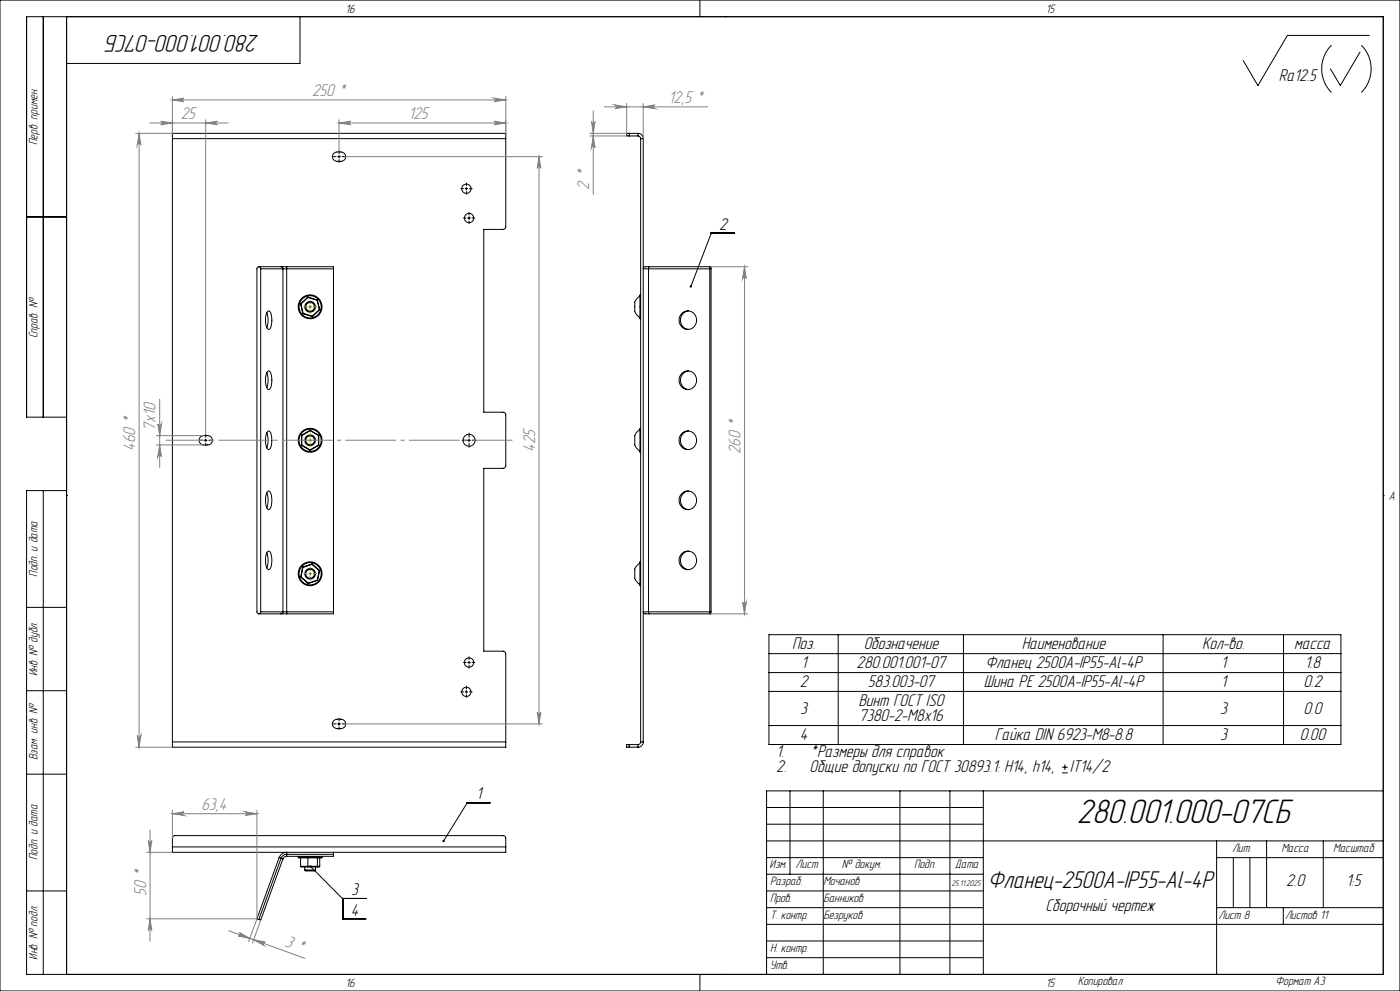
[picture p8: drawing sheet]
<svg xmlns="http://www.w3.org/2000/svg" width="420mm" height="297mm" viewBox="0 0 420 297" stroke-linecap="round" stroke-linejoin="round" font-family="sans-serif">
<g fill="none" stroke="#000" stroke-width=".3">
<path d="M0 0h420v297h-420zM13 5v120M20 5v287M90 5v14h-70M210 0v5M217.5 5h.1M399.5 13.5a10 10 0 0 0 0 14.2M408 15.6l-5.9 10-3-5M408.4 13.5a10 10 0 0 1 0 14.2M410.8 10.6h-24.6l-8.8 15-4.4-7.5M188.8 40h-.8v.7h.8M188.8 40h2.6"/>
<path d="M188.8 40v.7M191.4 40a1.57 1.57 0 0 1 1.6 1.6M191.4 40v.7M51.7 41.6v-1.6h100v1.6M51.7 41.6v180.8M51.7 41.6h100M100.2 45.9a2.32 2.32 0 0 1 3.5 .8 1.37 1.37 0 0 1-1.4 1.7 2.16 2.16 0 0 1-2.4-.7 1.34 1.34 0 0 1 .3-1.8zM101.3 47h.8M101.7 46.6v.7M139.5 56.5h.8M139.9 56.2v.8M151.7 41.6v26.5l-.6 .7h-6v54.7h5.8l.7 .4 .1 .5v15.5l-.8 .5h-5.8v54.8h6l.6 .6v26.6"/>
<path d="M188.8 40.7h2.6M191.4 40.7l.7 .4 .1 .5M192.2 41.6h.8M192.2 41.6v180.8M193 41.6v180.8M8 65h12M77.6 79.9l.4 .2 .2 .5M77.6 79.9l-.5 .5v103.1l.5 .5M77.6 79.9h6.7M84.3 79.9l.4 .2 .2 .5M84.3 79.9h1.7M86 79.9v.7"/>
<path d="M86 79.9h14v.7M140.3 65.4h.8M140.7 64.9v.9M194.8 79.9l-.2 .7M194.8 79.9a1.31 1.31 0 0 0-1.8 .7h1.6M194.8 79.9h18.3M213.1 79.9l-.2 .7M213.1 79.9l.2 .4v103.3l-.2 .4M213.3 70h.1M213.3 69.8h7M213.3 70l-6 15.9M78.2 80.6h6.7"/>
<path d="M78.2 80.6v102.8M80 93.7a6.8 6.8 0 0 1 0 4.5M80.2 93.4l.4-.2a3.7 3.7 0 0 1 .9 4l-.5 1.3a.49 .49 0 0 1-.8 0 6.3 6.3 0 0 1 0-5.1zM84.9 80.6h1.1M84.9 80.6v102.8M86 80.6h14M86 80.6v102.8M90.2 91.1l.6 2.9M90.2 91.1h.1M90.3 91.1l.6 2.8M90.8 94l2.9 .9M90.9 93.9l-.1 .1"/>
<path d="M90.9 93.9l2.8 .9M92.4 89l-2.2 2.1M92.4 89v.1M92.4 89l2.8 .9M92.4 89.1l-2.1 2M92.4 89.1l2.7 .9M93.7 94.8v.1M95.1 90l.7 2.8M95.2 89.9l.7 2.9M95.2 89.9l-.1 .1M95.8 92.8l-2.1 2M95.8 92.8h.1"/>
<path d="M95.9 92.8l-2.2 2.1M100 80.6v102.8M192 88.7l-.7 .6a2.53 2.53 0 0 0-.9 2.7 2.81 2.81 0 0 0 1.6 3.2M192.2 88.4h-.2v7.1h.2M194.6 80.6h18.3M194.6 80.6v102.8M204.7 93.8a2.68 2.68 0 0 1 3.7 .5 2.68 2.68 0 0 1-.4 3.7 2.68 2.68 0 0 1-3.7-.3 2.97 2.97 0 0 1 .4-3.9zM206.6 93.2a2.81 2.81 0 0 0-2.5 2.8 2.81 2.81 0 0 0 2.5 2.7M212.9 80.6v102.8M80 111.7a6.8 6.8 0 0 1 0 4.5M80.2 111.4l.4-.2a3.5 3.5 0 0 1 .9 3.4l-.3 1.5-.6 .7a3.6 3.6 0 0 1-.9-3.5zM204.7 111.8a2.69 2.69 0 0 1 4.3 2.1 2.69 2.69 0 0 1-4.3 2.2 2.92 2.92 0 0 1 0-4.3z"/>
<path d="M206.6 111.2a2.81 2.81 0 0 0-2.5 2.7 2.81 2.81 0 0 0 2.5 2.8M20 125h-12v-120h407v287h-407v-145h12M60.2 130.9a2.69 2.69 0 0 1 3.3 .4 1.39 1.39 0 0 1-1.2 2h-1.2a1.4 1.4 0 0 1-1.3-.9 1.4 1.4 0 0 1 .4-1.5zM61.3 132h.8M61.7 131.5v.9M80 129.7a6.9 6.9 0 0 1 0 4.5M80.4 129.2l.2-.1a3.5 3.5 0 0 1 .9 3.5l-.3 1.6-.6 .6a3.6 3.6 0 0 1-.9-3.5l.3-1.6zM90.5 130.5h.1M90.5 130.5v3M90.5 133.5l2.5 1.5M90.6 130.5v2.9M90.6 133.4l-.1 .1"/>
<path d="M90.6 133.4l2.4 1.4M93 129.1l-2.4 1.4M93 128.9l-2.5 1.6M93 128.9v.2M93 134.8v.2M93 129.1l2.5 1.4M93 128.9l2.6 1.6M95.5 130.5v2.9M95.5 133.4l-2.5 1.4M95.5 133.4l.1 .1M95.6 133.5l-2.6 1.5M95.6 130.5v3"/>
<path d="M95.6 130.5h-.1M140.3 132h.8M140.7 131.5v.9M192 128.7l-.7 .6a2.66 2.66 0 0 0-.9 2.8 2.92 2.92 0 0 0 1.6 3.1M192.2 128.4h-.2v7.1h.2M204.7 129.7a2.7 2.7 0 0 1 4.3 2.3 2.7 2.7 0 0 1-4.3 2.2 2.95 2.95 0 0 1 0-4.5zM206.6 129.1a2.83 2.83 0 0 0-2.5 2.9 2.83 2.83 0 0 0 2.5 2.8M13 147v145M20 148.5h.1M80 147.7a6.8 6.8 0 0 1 0 4.5M80.4 147.2l.2-.1a3.5 3.5 0 0 1 .9 3.5l-.3 1.5-.6 .6a3.6 3.6 0 0 1-.9-3.4l.3-1.5zM204.3 148.2a2.74 2.74 0 0 1 4.4 .4 2.74 2.74 0 0 1-1.8 4.1 2.78 2.78 0 0 1-2.8-1.3 2.78 2.78 0 0 1 .2-3.2z"/>
<path d="M206.6 147.2a2.81 2.81 0 0 0-2.5 2.8 2.81 2.81 0 0 0 2.5 2.7M415 148.5h.1M80 165.7a6.8 6.8 0 0 1 0 4.5M80.2 165.4a.49 .49 0 0 1 .8 0 5.8 5.8 0 0 1-.2 5.3h-.2a3.6 3.6 0 0 1-.9-3.4zM90.2 172.9l2.3 2M90.3 172.9l2.2 1.9M90.3 172.9h-.1M90.8 170l.1 .1M90.8 170l-.6 2.9M90.9 170.1l-.6 2.8M92.5 174.8v.1M93.6 169.2l-2.7 .9"/>
<path d="M93.6 169.2l2.1 1.8M93.6 169l-2.8 1M93.6 169v.2M93.6 169l2.3 2M95.2 173.8l-2.7 1M95.2 173.8l.1 .1M95.3 173.9l-2.8 1M95.7 171l-.5 2.8M95.9 171h-.2M95.9 171l-.6 2.9M192 168.7l-.7 .6a2.63 2.63 0 0 0-.9 2.8 3 3 0 0 0 1.6 3.1M192.2 168.4h-.2v7.1h.2"/>
<path d="M204.3 166.2a2.67 2.67 0 0 1 3.9-.2 2.67 2.67 0 0 1 0 3.9 2.67 2.67 0 0 1-3.9-.2 2.98 2.98 0 0 1 0-3.5zM206.6 165.2a2.81 2.81 0 0 0-2.5 2.8 2.81 2.81 0 0 0 2.5 2.7M8 182h12M77.6 184h6.7M78.2 183.4l-.2 .4-.4 .2M78.2 183.4h6.7M84.3 184h1.7M84.9 183.4l-.2 .4-.4 .2M84.9 183.4h1.1M86 183.4v.6M86 183.4h14M100 183.4v.6h-14"/>
<path d="M140.3 198.5h.8M140.7 198.2v.8M194.6 183.4l.2 .6M194.6 183.4h-1.6a1.34 1.34 0 0 0 1.8 .6M194.6 183.4h18.3M194.8 184h18.3M212.9 183.4l.2 .6M230.7 190.2h171.6v32.9h-171.6zM230.7 195.9h171.6M251.5 190.2v32.9M289 190.2v32.9M348.9 190.2v32.9"/>
<path d="M385.1 190.2v32.9M8 207h12M100.2 215.9a2.32 2.32 0 0 1 3.5 .8 1.37 1.37 0 0 1-1.4 1.7 2.16 2.16 0 0 1-2.4-.7 1.34 1.34 0 0 1 .3-1.8zM101.3 217h.8M101.7 216.6v.7M139.5 207.4h.8M139.9 206.9v.8M230.7 201.6h171.6M230.7 207.2h171.6M230.7 217.4h171.6M8 232h12M51.7 222.4v1.5h100v-1.5"/>
<path d="M51.7 222.4h100M188.8 223.2h-.8v.7h.8M188.8 223.9h2.6M188.8 223.2v.7M188.8 223.2h2.6M191.4 223.2v.7M192.2 222.4l-.1 .4-.7 .4M192.2 222.4h.8M193 222.4a1.57 1.57 0 0 1-1.6 1.5M237 237v25M247 237v55M270 237v55"/>
<path d="M285 237v55M295 237v55M318.6 231.6h1.7M318.6 229.9h1.7M319.5 229.1v1.7M415 237h-185v55M51.7 253.8v-2.6a.78 .78 0 0 1 .8-.8h98.4a.78 .78 0 0 1 .8 .8v2.6M51.7 253.8v1.6h100v-1.6M51.7 253.8h100M83.7 257l.6 .2M83.7 257l-6.6 18.4 .5 .2M84.3 257.2l.6 .2"/>
<path d="M84.3 257.2l-6.7 18.4M84.9 257.4l-6.7 18.4-.6-.2M86 256v-.5a2.2 2.2 0 0 0-2.3 1.5M86 256a1.82 1.82 0 0 0-1.7 1.2M86 256v.6M86 256.6l-.5 .1-.6 .7M86 256h14M89.5 256.9l.1 .2h6.9l.1-.2M89.5 256.9h7.1M89.7 256.6l-.2 .3M90.2 259.6h5.7M90.2 259.6l.1 .2h5.5l.1-.2"/>
<path d="M90.2 257.1v2.5M91.4 259.8v.9M92.4 257.1v2.7M93.2 259.7l9.7 9.7M94.7 259.8v.9M95.2 257.1l-.1 2.7M95.9 257.1v2.5M96.4 256.6l.2 .3M100 255.4v.6M100 256v.6h-14M140.1 240.7h.1M140.1 240.6h7"/>
<path d="M140.1 240.7l-7 11.4M230 242h65M230 247h65M230 252h185M230 257h65M365 252v40M365 257h50M370 257v15M375 257v15M380 252v20M397 252v20M8 267h12"/>
<path d="M91.4 260.7h3.3M91.4 260.7l.3 .3h.6a3.2 3.2 0 0 0 2.4-.3M102.9 269.4h.1M102.9 275.4h6.9M109.8 269.3h-6.9v6.1M230 267h65M230 272h65M230 277h185M230 262h65M365 272h50M385 272v5M210 292v5"/>
<path d="M217.5 292h.1M230 282h65M230 287h65"/>
<circle cx="139.9" cy="56.6" r="1.4"/>
<circle cx="140.7" cy="65.3" r="1.4"/>
<circle cx="93" cy="92" r="3.6"/>
<circle cx="93" cy="92" r="3.3"/>
<circle cx="93" cy="91.9" r="1.6"/>
<circle cx="93" cy="91.9" r="1.32"/>
<circle cx="93" cy="132" r="1.33"/>
<circle cx="93" cy="132" r="3.6"/>
<circle cx="93" cy="132" r="1.6"/>
<circle cx="93.1" cy="132" r="3.3"/>
<circle cx="140.7" cy="132" r="1.8"/>
<circle cx="93" cy="172" r="3.3"/>
<circle cx="93" cy="172" r="1.33"/>
<circle cx="93" cy="172" r="3.6"/>
<circle cx="93" cy="172" r="1.6"/>
<circle cx="140.7" cy="198.6" r="1.41"/>
<circle cx="139.9" cy="207.4" r="1.4"/>
</g>
<g fill="none" stroke="#808080" stroke-width=".3">
<path d="M40.7 40h11M41.7 40l.6 3.5a.55 .55 0 0 0-.6-.5 .55 .55 0 0 0-.5 .5zM41.7 40v183.9M45 36.9h23.4M48.2 36.3l3.5 .6-3.5 .5a.53 .53 0 0 0 .5-.5 .53 .53 0 0 0-.5-.6zM51.7 29.9l3.5-.5a.53 .53 0 0 0-.5 .5 .53 .53 0 0 0 .5 .6zM51.7 29v10.9M51.7 29.9h100M61.7 36.9l3.5-.6a.53 .53 0 0 0-.5 .6 .53 .53 0 0 0 .5 .5zM61.7 35.9v94.2M101.7 36.9l3.5-.6a.53 .53 0 0 0-.5 .6 .53 .53 0 0 0 .5 .5zM101.7 35.9v9.3"/>
<path d="M101.7 36.9h50M148.2 29.4l3.5 .5-3.5 .6a.53 .53 0 0 0 .5-.6 .53 .53 0 0 0-.5-.5zM148.2 36.3l3.5 .6-3.5 .5a.53 .53 0 0 0 .5-.5 .53 .53 0 0 0-.5-.6zM151.7 29v10.9M177 40h11M177.4 36.4a.53 .53 0 0 0 .6 .6 .53 .53 0 0 0 .5-.6l-.5 3.6zM178 33.2v25M181.3 32h31M184.5 31.5l3.5 .5-3.5 .6a.55 .55 0 0 0 .5-.6 .55 .55 0 0 0-.5-.5zM188 31v8.9M193 32l3.5-.5a.55 .55 0 0 0-.5 .5 .55 .55 0 0 0 .5 .6zM193 31v10.6"/>
<path d="M103.5 47h59.2M161.7 47l.5 3.4a.53 .53 0 0 0-.5-.5 .53 .53 0 0 0-.5 .5zM161.7 47v170M177 40.7h11M178 40.7l.5 3.6a.53 .53 0 0 0-.5-.6 .53 .53 0 0 0-.6 .6zM213.1 79.9h11.2M223.3 79.9l.6 3.6a.55 .55 0 0 0-.6-.6 .55 .55 0 0 0-.5 .6zM223.3 79.9v104.1M47.9 119.7v20.4M46.9 133.3h14.2M46.9 130.6h14.2M47.3 127.1a.55 .55 0 0 0 .6 .5 .55 .55 0 0 0 .5-.5l-.5 3.5z"/>
<path d="M47.9 133.3l.5 3.5a.55 .55 0 0 0-.5-.5 .55 .55 0 0 0-.6 .5zM213.1 184h11.2M222.8 180.4a.55 .55 0 0 0 .5 .6 .55 .55 0 0 0 .6-.6l-.6 3.6zM103.5 217h59.2M161.2 213.5a.53 .53 0 0 0 .5 .5 .53 .53 0 0 0 .5-.5l-.5 3.5zM40.7 223.9h11M41.2 220.4a.55 .55 0 0 0 .5 .5 .55 .55 0 0 0 .6-.5l-.6 3.5zM44 255.4h7.7M44.5 251.9a.53 .53 0 0 0 .5 .6 .53 .53 0 0 0 .5-.6l-.5 3.5zM45 248.7v33.4M51.7 243.9l3.5-.6a.55 .55 0 0 0-.5 .6 .55 .55 0 0 0 .5 .5zM51.7 242.8v8.4"/>
<path d="M51.7 243.9h25.4M73.6 243.3l3.5 .6-3.5 .5a.55 .55 0 0 0 .5-.5 .55 .55 0 0 0-.5-.6zM77.1 242.8v32.5M44 275.4h33.1l-2.5 6.7M45 275.4l.5 3.5a.53 .53 0 0 0-.5-.5 .53 .53 0 0 0-.5 .5zM68.6 278.9l22.8 8.3M71.8 279.5l3.1 1.7-3.4-.7a.54 .54 0 0 0 .6-.3 .54 .54 0 0 0-.3-.7zM78.2 275.8l-2.5 6.8M76.1 281.6l3.5 .7a.55 .55 0 0 0-.7 .4 .55 .55 0 0 0 .3 .6z"/>
</g>
<g fill="none" stroke="#000" stroke-width=".3" stroke-dasharray="15.2 1.3 1.3 1.3" stroke-linecap="butt">
<path d="M100.9 46.9h-1M101.7 46.1v-1M101.7 47.7v1M102.5 46.9h1M139.1 56.5h-1M139.9 55.7v-1M139.9 57.3v1M140.7 56.5h1M139.9 65.3h-1M140.7 64.5v-1M140.7 66.1v1M141.5 65.3h1"/>
<path d="M60.9 131.9h-1M61.7 131.1v-1M61.7 132.7v1M62.5 131.9h1M139.9 131.9h-1.4M140.7 131.1v-1.4M140.7 132.7v1.4M141.5 131.9h1.4M139.9 198.5h-1M140.7 197.7v-1M140.7 199.3v1M141.5 198.5h1"/>
<path d="M100.9 216.9h-1M101.7 216.1v-1M101.7 217.7v1M102.5 216.9h1M139.1 207.3h-1M139.9 206.5v-1M139.9 208.1v1M140.7 207.3h1"/>
</g>
<path d="M92.3 91.9h-1.2M93.1 91.1v-1.2M93.1 92.7v1.2M93.9 91.9h1.2M92.3 131.9h-1.2M93.1 131.1v-1.2M93.1 132.7v1.2M93.9 131.9h1.2M92.3 171.9h-1.2M93.1 171.1v-1.2M93.1 172.7v1.2M93.9 171.9h1.2" fill="none" stroke="#808000" stroke-width=".3" stroke-dasharray="15.2 1.3 1.3 1.3" stroke-linecap="butt"/>
<path d="M49.7 131.9h104" fill="none" stroke="#808080" stroke-width=".3" stroke-dasharray="15.2 1.3 1.3 1.3" stroke-dashoffset="3.2" stroke-linecap="butt"/>
<path d="M92.6 92h.9M93 91.5v.9M92.6 132h.9M93 131.5v.9M92.6 171.9h.9M93 171.6v.8" fill="none" stroke="#808000" stroke-width=".3"/>
<path d="M132.8 251.8v.5l.3-.2-.2 .2a.36 .36 0 0 0 .5-.1 .36 .36 0 0 0-.1-.5 .36 .36 0 0 0-.5 .1zM92.9 259.4a.37 .37 0 0 0 0 .6 .37 .37 0 0 0 .5-.2 .37 .37 0 0 0-.4-.4l.2 .3zM207 85.5l-.1 .4 .2 .3 .2-.3-.2 .3a.36 .36 0 0 0 .5-.4 .36 .36 0 0 0-.6-.3z" fill="#000"/>
<g fill="#808080">
<path d="M148.2 29.4l3.5 .5-3.5 .6a.53 .53 0 0 0 .5-.6 .53 .53 0 0 0-.5-.5zM51.7 29.9l3.5-.5a.53 .53 0 0 0-.5 .5 .53 .53 0 0 0 .5 .6z"/>
<path d="M101.7 36.9l3.5-.6a.53 .53 0 0 0-.5 .6 .53 .53 0 0 0 .5 .5zM148.2 36.3l3.5 .6-3.5 .5a.53 .53 0 0 0 .5-.5 .53 .53 0 0 0-.5-.6z"/>
<path d="M184.5 31.5l3.5 .5-3.5 .6a.55 .55 0 0 0 .5-.6 .55 .55 0 0 0-.5-.5zM193 32l3.5-.5a.55 .55 0 0 0-.5 .5 .55 .55 0 0 0 .5 .6z"/>
<path d="M178 40.7l.5 3.6a.53 .53 0 0 0-.5-.6 .53 .53 0 0 0-.6 .6zM177.4 36.4a.53 .53 0 0 0 .6 .6 .53 .53 0 0 0 .5-.6l-.5 3.6z"/>
<path d="M47.9 133.3l.5 3.5a.55 .55 0 0 0-.5-.5 .55 .55 0 0 0-.6 .5zM47.3 127.1a.55 .55 0 0 0 .6 .5 .55 .55 0 0 0 .5-.5l-.5 3.5zM45 275.4l.5 3.5a.53 .53 0 0 0-.5-.5 .53 .53 0 0 0-.5 .5zM44.5 251.9a.53 .53 0 0 0 .5 .6 .53 .53 0 0 0 .5-.6l-.5 3.5zM222.8 180.4a.55 .55 0 0 0 .5 .6 .55 .55 0 0 0 .6-.6l-.6 3.6zM223.3 79.9l.6 3.6a.55 .55 0 0 0-.6-.6 .55 .55 0 0 0-.5 .6z"/>
<path d="M41.7 40l.6 3.5a.55 .55 0 0 0-.6-.5 .55 .55 0 0 0-.5 .5zM41.2 220.4a.55 .55 0 0 0 .5 .5 .55 .55 0 0 0 .6-.5l-.6 3.5zM161.7 47l.5 3.4a.53 .53 0 0 0-.5-.5 .53 .53 0 0 0-.5 .5zM161.2 213.5a.53 .53 0 0 0 .5 .5 .53 .53 0 0 0 .5-.5l-.5 3.5z"/>
<path d="M71.8 279.5l3.1 1.7-3.4-.7a.54 .54 0 0 0 .6-.3 .54 .54 0 0 0-.3-.7zM76.1 281.6l3.5 .7a.55 .55 0 0 0-.7 .4 .55 .55 0 0 0 .3 .6z"/>
<path d="M51.7 243.9l3.5-.6a.55 .55 0 0 0-.5 .6 .55 .55 0 0 0 .5 .5zM73.6 243.3l3.5 .6-3.5 .5a.55 .55 0 0 0 .5-.5 .55 .55 0 0 0-.5-.6z"/>
<path d="M48.2 36.3l3.5 .6-3.5 .5a.53 .53 0 0 0 .5-.5 .53 .53 0 0 0-.5-.6zM61.7 36.9l3.5-.6a.53 .53 0 0 0-.5 .6 .53 .53 0 0 0 .5 .5z"/>
</g>
<text font-size="10.5" x="323.1" y="246.7">280.001.000-07СБ</text>
<g font-size="7.5">
<text x="77.8" y="10.4" transform="rotate(-180 77.8 10.4)">280.001.000-07СБ</text>
<text x="296.3" y="266.1">Фланец-2500А-IP55-Al-4P</text>
</g>
<g font-size="5.3" fill="#808080">
<text x="93.6" y="28.7">250 *</text>
<text x="54.3" y="35.6">25</text>
<text x="122.6" y="35.6">125</text>
<text x="200.6" y="30.8">12,5 *</text>
<text x="176.8" y="56.8" transform="rotate(-90 176.8 56.8)">2 *</text>
<text x="46.7" y="129" transform="rotate(-90 46.7 129)">7х10</text>
<text x="40.5" y="135.1" transform="rotate(-90 40.5 135.1)">460 *</text>
<text x="160.5" y="135.4" transform="rotate(-90 160.5 135.4)">425</text>
<text x="222.1" y="136.2" transform="rotate(-90 222.1 136.2)">260 *</text>
<text x="60.4" y="242.6">63,4</text>
<text x="43.8" y="268.5" transform="rotate(-90 43.8 268.5)">50 *</text>
<text x="85.2" y="283.6" transform="rotate(20 85.2 283.6)">3 *</text>
</g>
<g font-size="5.3">
<text x="383.7" y="24.4">Ra12.5</text>
<text x="215.7" y="68.8">2</text>
<text x="237.6" y="194.6">Поз.</text>
<text x="259.1" y="194.6">Обозначение</text>
<text x="306.5" y="194.6">Наименование</text>
<text x="360.6" y="194.6">Кол-во.</text>
<text x="388.3" y="194.6">масса</text>
<text x="240.3" y="200.3">1</text>
<text x="257" y="200.3">280.001.001-07</text>
<text x="295.6" y="200.3">Фланец 2500А-IP55-Al-4P</text>
<text x="366.3" y="200.3">1</text>
<text x="391.4" y="200.3">1.8</text>
<text x="240" y="206">2</text>
<text x="260.4" y="206">583.003-07</text>
<text x="295.2" y="206">Шина PE 2500А-IP55-Al-4P</text>
<text x="366.3" y="206">1</text>
<text x="391" y="206">0.2</text>
<text x="240.1" y="213.9">3</text>
<text x="257.5" y="211.6">Винт ГОСТ ISO</text>
<text x="366" y="213.9">3</text>
<text x="391" y="213.9">0.0</text>
<text x="240" y="221.9">4</text>
<text x="257.7" y="216.2">7380-2-М8х16</text>
<text x="298.5" y="221.9">Гайка DIN 6923-M8-8.8</text>
<text x="366" y="221.9">3</text>
<text x="389.9" y="221.9">0.00</text>
<text x="232.9" y="226.7">1.</text>
<text x="242.9" y="226.7">*Размеры для справок</text>
<text x="232.9" y="231.4">2.</text>
<text x="242.9" y="231.4">Общие допуски по ГОСТ 30893.1: H14, h14,</text>
<text x="321" y="231.4">IT14/2</text>
<text x="142.9" y="239.6">1</text>
<text x="105.4" y="268.3">3</text>
<text x="385.8" y="265.6">2.0</text>
<text x="403.9" y="265.6">1:5</text>
<text x="105.2" y="274.4">4</text>
<text x="313.6" y="272.9">Сборочный чертеж</text>
</g>
<g font-size="3.8">
<text x="103.7" y="3.8">16</text>
<text x="313.8" y="3.8">15</text>
<text x="11.3" y="43.5" transform="rotate(-90 11.3 43.5)">Перв. примен.</text>
<text x="11.3" y="101.4" transform="rotate(-90 11.3 101.4)">Справ. №</text>
<text x="416.6" y="149.8">A</text>
<text x="11.3" y="172.8" transform="rotate(-90 11.3 172.8)">Подп. и дата</text>
<text x="11.3" y="202.7" transform="rotate(-90 11.3 202.7)">Инв. № дубл.</text>
<text x="11.3" y="227.8" transform="rotate(-90 11.3 227.8)">Взам. инв. №</text>
<text x="11.3" y="257.8" transform="rotate(-90 11.3 257.8)">Подп. и дата</text>
<text x="369.6" y="255.2">Лит.</text>
<text x="384.4" y="255.2">Масса</text>
<text x="399.9" y="255.2">Масштаб</text>
<text x="230.9" y="260.2">Изм.</text>
<text x="238.7" y="260.2">Лист</text>
<text x="252.6" y="260.2">№ докум.</text>
<text x="274.2" y="260.2">Подп.</text>
<text x="286.5" y="260.2">Дата</text>
<text x="231" y="265.3">Разраб.</text>
<text x="247" y="265.4">Мочанов</text>
<text x="231" y="275.3">Т. контр.</text>
<text x="231" y="270.3">Пров.</text>
<text x="247" y="275.3">Безруков</text>
<text x="247" y="270.4">Банников</text>
<text x="365.5" y="275.3">Лист 8</text>
<text x="385.5" y="275.3">Листов 11</text>
<text x="11.3" y="287.7" transform="rotate(-90 11.3 287.7)">Инв. № подл.</text>
<text x="231" y="285.3">Н. контр.</text>
<text x="231" y="290.3">Утв.</text>
<text x="103.7" y="295.8">16</text>
<text x="313.8" y="295.8">15</text>
<text x="323.3" y="295.2">Копировал</text>
<text x="382.7" y="295.2">Формат А3</text>
</g>
<text font-size="2.6" x="285.4" y="265.5">25.11.2025</text>
</svg>
